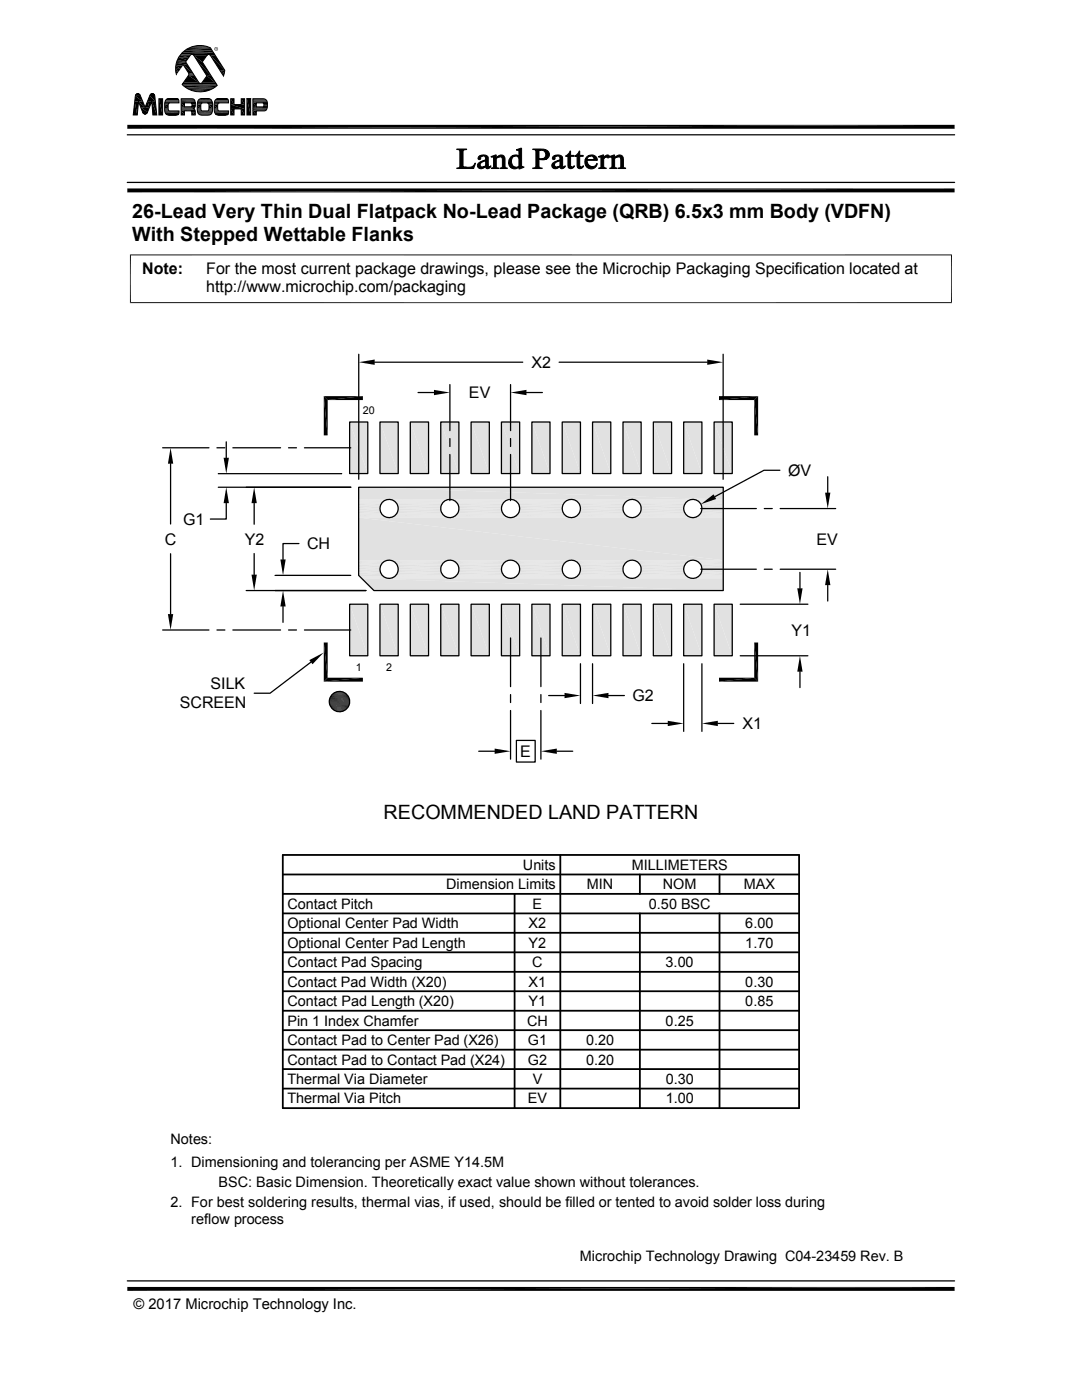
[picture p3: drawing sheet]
<svg xmlns="http://www.w3.org/2000/svg" width="216mm" height="279mm" viewBox="0 0 216 279" stroke-linecap="round" stroke-linejoin="round" font-family="sans-serif">
<g fill="#e1e1e1">
<path d="M142.5 84.2l3.6 10.3h-3.6z"/>
<path d="M142.5 84.2h3.6v10.3z"/>
<path d="M136.4 84.2l3.7 10.3h-3.7z"/>
<path d="M136.4 84.2h3.7v10.3z"/>
<path d="M130.4 84.2l3.6 10.3h-3.6z"/>
<path d="M130.4 84.2h3.6v10.3z"/>
<path d="M124.3 84.2l3.6 10.3h-3.6z"/>
<path d="M124.3 84.2h3.6v10.3z"/>
<path d="M118.2 84.2l3.7 10.3h-3.7z"/>
<path d="M118.2 84.2h3.7v10.3z"/>
<path d="M112.2 84.2l3.6 10.3h-3.6z"/>
<path d="M112.2 84.2h3.6v10.3z"/>
<path d="M106.1 84.2l3.6 10.3h-3.6z"/>
<path d="M106.1 84.2h3.6v10.3z"/>
<path d="M100.1 84.2l3.6 10.3h-3.6z"/>
<path d="M100.1 84.2h3.6v10.3z"/>
<path d="M94 84.2l3.6 10.3h-3.6z"/>
<path d="M94 84.2h3.6v10.3z"/>
<path d="M87.9 84.2l3.7 10.3h-3.7z"/>
<path d="M87.9 84.2h3.7v10.3z"/>
<path d="M81.9 84.2l3.6 10.3h-3.6z"/>
<path d="M81.9 84.2h3.6v10.3z"/>
<path d="M75.8 84.2l3.7 10.3h-3.7z"/>
<path d="M75.8 84.2h3.7v10.3z"/>
<path d="M69.8 84.2l3.6 10.3h-3.6z"/>
<path d="M69.8 84.2h3.6v10.3z"/>
<path d="M71.6 97.2l72.7 2.5h-72.7z"/>
<path d="M71.6 97.2h72.7v2.5z"/>
</g>
<g fill="none" stroke="#e1e1e1" stroke-width=".2">
<path d="M71.6 99.7h5.9M71.6 99.8h5.5M71.6 99.9h5.2M77.8 99.7h11.8M78.1 99.8h11.2M78.4 99.9h10.5M89.9 99.7h11.8M90.3 99.8h11.1M90.6 99.9h10.5M102 99.7h11.8M102.4 99.8h11.1M102.7 99.9h10.5"/>
<path d="M114.2 99.7h11.8M114.5 99.8h11.1M114.8 99.9h10.5M126.3 99.7h11.8M126.6 99.8h11.2M126.9 99.9h10.5M138.4 99.7h5.9M138.7 99.8h5.6M139.1 99.9h5.2M71.6 103h5.2M71.6 103.2h5.5M71.6 103.3h5.9"/>
<path d="M77.8 103.3h11.8M78.1 103.2h11.2M78.4 103h10.5M89.9 103.3h11.8M90.3 103.2h11.1M90.6 103h10.5M102 103.3h11.8M102.4 103.2h11.1M102.7 103h10.5M114.2 103.3h11.8M114.5 103.2h11.1M114.8 103h10.5"/>
<path d="M126.3 103.3h11.8M126.6 103.2h11.2M126.9 103h10.5M138.4 103.3h5.9M138.7 103.2h5.6M139.1 103h5.2"/>
</g>
<path d="M71.6 100.2h4.9M78.7 100.2h10M90.8 100.2h10M103 100.2h9.9M115.1 100.2h9.9M127.2 100.2h9.9M139.3 100.2h5" fill="none" stroke="#e1e1e1" stroke-width=".23"/>
<path d="M71.6 100.4h4.7M79 100.4h9.4M91.1 100.4h9.4M103.2 100.4h9.4M115.3 100.4h9.5M127.5 100.4h9.4M139.6 100.4h4.7" fill="none" stroke="#e1e1e1" stroke-width=".25"/>
<g fill="none" stroke="#e1e1e1" stroke-width=".32">
<path d="M71.6 100.7h4.5M71.6 101h4.3M71.6 101.7h4.2M79.2 100.7h9M79.3 101h8.8M79.4 101.7h8.6M91.3 100.7h9M91.5 101h8.7M91.5 101.7h8.6M103.4 100.7h9.1M103.6 101h8.7M103.7 101.7h8.5"/>
<path d="M115.5 100.7h9.1M115.7 101h8.7M115.8 101.7h8.5M127.7 100.7h9M127.8 101h8.7M127.9 101.7h8.6M139.8 100.7h4.5M139.9 101h4.4M140 101.7h4.3"/>
</g>
<g fill="none" stroke="#e1e1e1" stroke-width=".34">
<path d="M71.6 101.3h4.2M71.6 102h4.3M79.3 102h8.8M79.4 101.3h8.6M91.5 102h8.7M91.5 101.3h8.6M103.6 102h8.7M103.7 101.3h8.5M115.7 102h8.7M115.8 101.3h8.5M127.8 102h8.7M127.9 101.3h8.6"/>
<path d="M139.9 102h4.4M140 101.3h4.3"/>
</g>
<path d="M71.6 102.3h4.5M79.2 102.3h9M91.3 102.3h9M103.4 102.3h9.1M115.5 102.3h9.1M127.7 102.3h9M139.8 102.3h4.5" fill="none" stroke="#e1e1e1" stroke-width=".3"/>
<path d="M71.6 102.6h4.7M79 102.6h9.4M91.1 102.6h9.4M103.2 102.6h9.4M115.3 102.6h9.5M127.5 102.6h9.4M139.6 102.6h4.7" fill="none" stroke="#e1e1e1" stroke-width=".28"/>
<path d="M71.6 102.8h4.9M78.7 102.8h10M90.8 102.8h10M103 102.8h9.9M115.1 102.8h9.9M127.2 102.8h9.9M139.3 102.8h5" fill="none" stroke="#e1e1e1" stroke-width=".21"/>
<g fill="#e1e1e1">
<path d="M71.6 103.3l72.7 8.5h-72.7z"/>
<path d="M71.6 103.3h72.7v8.5z"/>
</g>
<g fill="none" stroke="#e1e1e1" stroke-width=".2">
<path d="M71.6 111.8h5.9M71.6 111.9h5.5M71.6 112.1h5.2M71.6 114.8h4.7M71.8 115.1h5M72 115.3h5.1M72.1 115.4h5.4M77.8 111.8h11.8M77.8 115.4h11.8M78.1 115.3h11.2M78.1 111.9h11.2M78.4 115.1h10.5"/>
<path d="M78.4 112.1h10.5M89.9 115.4h11.8M89.9 111.8h11.8M90.3 115.3h11.1M90.3 111.9h11.1M90.6 115.1h10.5M90.6 112.1h10.5M102 115.4h11.8M102 111.8h11.8M102.4 115.3h11.1M102.4 111.9h11.1M102.7 115.1h10.5"/>
<path d="M102.7 112.1h10.5M114.2 115.4h11.8M114.2 111.8h11.8M114.5 115.3h11.1M114.5 111.9h11.1M114.8 115.1h10.5M114.8 112.1h10.5M126.3 111.8h11.8M126.3 115.4h11.8M126.6 115.3h11.2M126.6 111.9h11.2M126.9 115.1h10.5"/>
<path d="M126.9 112.1h10.5M138.4 115.4h5.9M138.4 111.8h5.9M138.7 111.9h5.6M138.7 115.3h5.6M139.1 115.1h5.2M139.1 112.1h5.2"/>
</g>
<path d="M71.6 112.3h4.9M78.7 112.3h10M90.8 112.3h10M103 112.3h9.9M115.1 112.3h9.9M127.2 112.3h9.9M139.3 112.3h5" fill="none" stroke="#e1e1e1" stroke-width=".21"/>
<path d="M71.6 112.5h4.7M79 112.5h9.4M91.1 112.5h9.4M103.2 112.5h9.4M115.3 112.5h9.5M127.5 112.5h9.4M139.6 112.5h4.7" fill="none" stroke="#e1e1e1" stroke-width=".28"/>
<path d="M71.6 112.8h4.5M79.2 112.8h9M91.3 112.8h9M103.4 112.8h9.1M115.5 112.8h9.1M127.7 112.8h9M139.8 112.8h4.5" fill="none" stroke="#e1e1e1" stroke-width=".3"/>
<g fill="none" stroke="#e1e1e1" stroke-width=".34">
<path d="M71.6 113.1h4.3M71.6 113.8h4.2M79.3 113.1h8.8M79.4 113.8h8.6M91.5 113.1h8.7M91.5 113.8h8.6M103.6 113.1h8.7M103.7 113.8h8.5M115.7 113.1h8.7M115.8 113.8h8.5M127.8 113.1h8.7M127.9 113.8h8.6"/>
<path d="M139.9 113.1h4.4M140 113.8h4.3"/>
</g>
<g fill="none" stroke="#e1e1e1" stroke-width=".32">
<path d="M71.6 113.4h4.2M71.6 114.1h4.3M71.6 114.4h4.5M79.2 114.4h9M79.3 114.1h8.8M79.4 113.4h8.6M91.3 114.4h9M91.5 114.1h8.7M91.5 113.4h8.6M103.4 114.4h9.1M103.6 114.1h8.7M103.7 113.4h8.5"/>
<path d="M115.5 114.4h9.1M115.7 114.1h8.7M115.8 113.4h8.5M127.7 114.4h9M127.8 114.1h8.7M127.9 113.4h8.6M139.8 114.4h4.5M139.9 114.1h4.4M140 113.4h4.3"/>
</g>
<path d="M71.6 114.7h4.7M79 114.7h9.4M91.1 114.7h9.4M103.2 114.7h9.4M115.3 114.7h9.5M127.5 114.7h9.4M139.6 114.7h4.7" fill="none" stroke="#e1e1e1" stroke-width=".25"/>
<path d="M71.6 114.9h4.9M78.7 114.9h10M90.8 114.9h10M103 114.9h9.9M115.1 114.9h9.9M127.2 114.9h9.9M139.3 114.9h5" fill="none" stroke="#e1e1e1" stroke-width=".23"/>
<g fill="#e1e1e1">
<path d="M72.2 115.4l72.1 2.5h-69.7z"/>
<path d="M72.2 115.4h72.1v2.5z"/>
<path d="M142.5 120.6l3.6 10.3h-3.6z"/>
<path d="M142.5 120.6h3.6v10.3z"/>
<path d="M136.4 120.6l3.7 10.3h-3.7z"/>
<path d="M136.4 120.6h3.7v10.3z"/>
<path d="M130.4 120.6l3.6 10.3h-3.6z"/>
<path d="M130.4 120.6h3.6v10.3z"/>
<path d="M124.3 120.6l3.6 10.3h-3.6z"/>
<path d="M124.3 120.6h3.6v10.3z"/>
<path d="M118.2 120.6l3.7 10.3h-3.7z"/>
<path d="M118.2 120.6h3.7v10.3z"/>
<path d="M112.2 120.6l3.6 10.3h-3.6z"/>
<path d="M112.2 120.6h3.6v10.3z"/>
<path d="M106.1 120.6l3.6 10.3h-3.6z"/>
<path d="M106.1 120.6h3.6v10.3z"/>
<path d="M100.1 120.6l3.6 10.3h-3.6z"/>
<path d="M100.1 120.6h3.6v10.3z"/>
<path d="M94 120.6l3.6 10.3h-3.6z"/>
<path d="M94 120.6h3.6v10.3z"/>
<path d="M87.9 120.6l3.7 10.3h-3.7z"/>
<path d="M87.9 120.6h3.7v10.3z"/>
<path d="M81.9 120.6l3.6 10.3h-3.6z"/>
<path d="M81.9 120.6h3.6v10.3z"/>
<path d="M75.8 120.6l3.7 10.3h-3.7z"/>
<path d="M75.8 120.6h3.7v10.3z"/>
<path d="M69.8 120.6l3.6 10.3h-3.6z"/>
<path d="M69.8 120.6h3.6v10.3z"/>
</g>
<g fill="none" stroke="#000" stroke-width=".25">
<path d="M25.4 36.4h165.1M25.4 26.9h165.1M71.6 70.7v25M74.8 72.3h29.5M83.4 78.3h3.2M89.8 76.8v9.1M101.9 76.8v9.1M105.1 78.3h3.1M111.6 72.3h29.5M144.3 70.7v25M32.4 89.4h9.3M34 92.5v12.1"/>
<path d="M43.3 89.4h1.6M43.6 94.5h24.6M43.6 97.2h26.4M45.1 88.2v3.2M46.5 89.4h9.5M57.6 89.4h1.6M60.7 89.4h9.3M69.8 84.2h3.6v10.3h-3.6zM71.6 97.2h72.7v20.7h-69.7l-3-3.1zM75.8 84.2h3.7v10.3h-3.7zM81.9 84.2h3.6v10.3h-3.6zM87.9 84.2h3.7v10.3h-3.7z"/>
<path d="M89.8 87.5v1.6M89.8 90.7v9.2M94 84.2h3.6v10.3h-3.6zM100.1 84.2h3.6v10.3h-3.6zM101.9 87.5v1.6M101.9 90.7v9.2M106.1 84.2h3.6v10.3h-3.6zM112.2 84.2h3.6v10.3h-3.6zM118.2 84.2h3.7v10.3h-3.7zM124.3 84.2h3.6v10.3h-3.6zM130.4 84.2h3.6v10.3h-3.6zM136.4 84.2h3.7v10.3h-3.7z"/>
<path d="M142.5 84.2h3.6v10.3h-3.6zM155.6 93.9h-3.2l-9.8 5.2M165.2 95.1v3.2M34 110.5v12.1M45.1 100.4v3.2h-3.1M49.1 117.9h23.9M50.7 100.4v4.2M50.7 110.5v4.2M54.9 114.8h15.1M59.6 108.5h-3.1v3.2M139.8 113.6h11.1M139.8 101.5h11.1"/>
<path d="M152.5 113.6h1.6M152.5 101.5h1.6M155.7 113.6h11.1M155.7 101.5h11.1M159.6 114.2v3.2M165.2 116.8v3.2M32.4 125.7h9.3M43.3 125.7h1.6M46.5 125.7h9.5M56.5 121v3.2M57.6 125.7h1.6M60.7 125.7h9.3"/>
<path d="M62 132.1l-8.1 6.2h-3.2M69.8 120.6h3.6v10.3h-3.6zM75.8 120.6h3.7v10.3h-3.7zM81.9 120.6h3.6v10.3h-3.6zM87.9 120.6h3.7v10.3h-3.7zM94 120.6h3.6v10.3h-3.6zM100.1 120.6h3.6v10.3h-3.6zM101.9 127.3v9.7M101.9 138.6v1.6M106.1 120.6h3.6v10.3h-3.6zM107.9 127.3v9.7M107.9 138.6v1.6"/>
<path d="M109.5 138.8h3.1M112.2 120.6h3.6v10.3h-3.6zM115.8 132.5v7.9M118.2 120.6h3.7v10.3h-3.7zM118.2 132.5v7.9M121.4 138.8h3.2M124.3 120.6h3.6v10.3h-3.6zM130.4 120.6h3.6v10.3h-3.6zM136.4 120.6h3.7v10.3h-3.7zM136.4 132.5v13.5M140.1 132.5v13.5M142.5 120.6h3.6v10.3h-3.6z"/>
<path d="M147.7 130.9h13.5M147.7 120.6h13.5M159.6 134v3.2M95.5 149.9h3.2M101.9 141.8v9.7M103 147.8h3.8v4.3h-3.8zM107.9 141.8v9.7M111.1 149.9h3.2M130.1 144.4h3.1M143.2 144.4h3.2M25.4 255.6h165.1"/>
<circle cx="77.6" cy="101.5" r="1.82"/>
<circle cx="77.6" cy="113.6" r="1.82"/>
<circle cx="89.8" cy="113.6" r="1.82"/>
<circle cx="89.8" cy="101.5" r="1.81"/>
<circle cx="101.9" cy="113.6" r="1.82"/>
<circle cx="101.9" cy="101.5" r="1.82"/>
<circle cx="114" cy="101.5" r="1.82"/>
<circle cx="114" cy="113.6" r="1.82"/>
<circle cx="126.1" cy="113.6" r="1.82"/>
<circle cx="126.1" cy="101.5" r="1.81"/>
<circle cx="138.2" cy="113.6" r="1.82"/>
<circle cx="138.2" cy="101.5" r="1.82"/>
<circle cx="67.7" cy="140" r="2.03"/>
</g>
<g fill="#000" stroke="#000" stroke-width=".2">
<path d="M98 31.2l.3 .1zM103.1 29.9h.2zM119.4 31.2l.3 .1zM121.6 31.2l.3 .1z"/>
<path d="M91.1 29.7h2l-.5 .2-.2 .5v2.8l.2 .2h.4h-1.3l.1-3.1a.43 .43 0 0 0-.7-.5z" fill-rule="evenodd"/>
<path d="M91.1 33.5l3-.2 .8-.7-.4 1h-3.4z" fill-rule="evenodd"/>
<path d="M95.5 31.3l.3-.2h.6h-.2a.42 .42 0 0 0-.3 .6l-.2 .2a.32 .32 0 0 1-.3-.2 .32 .32 0 0 1 .1-.4z" fill-rule="evenodd"/>
<path d="M95.5 32.5l.8-.4h.6a1.12 1.12 0 0 0-1.1 .9l.4 .3 .6 .1a.78 .78 0 0 1-1 .3 .78 .78 0 0 1-.5-1z" fill-rule="evenodd"/>
<path d="M95.8 31.1l.2-.1a1.19 1.19 0 0 1 1.4 .5l.1 1.7 .3 .2a.49 .49 0 0 1-.4 .3 .49 .49 0 0 1-.5-.3v-.1l-.2-.1 .2-.1v-1l-.4-.1 .4-.2a.51 .51 0 0 0-.5-.7z" fill-rule="evenodd"/>
<path d="M96.3 33.4l.6-.1z" fill-rule="evenodd"/>
<path d="M97.6 33.3l.3-.2-.1 .3z" fill-rule="evenodd"/>
<path d="M98 31.2l1-.3v.6h-.5z" fill-rule="evenodd"/>
<path d="M98.5 31.5l1.3-.2-.8 .3v1.4a.39 .39 0 0 0 .1 .4 .39 .39 0 0 0 .4 .1v.1h-1.5l.5-.3z" fill-rule="evenodd"/>
<path d="M99.3 31.3a.84 .84 0 0 1 .9-.4 .84 .84 0 0 1 .6 .8v1.6l.4 .3h-1.4l.3-.1 .1-.3v-1.6l-.4-.3z" fill-rule="evenodd"/>
<path d="M101.8 31.4l.5-.3h.6a1.19 1.19 0 0 0-.8 1.2 1.19 1.19 0 0 0 .9 1.1h-1.1a1.4 1.4 0 0 1-.1-2z" fill-rule="evenodd"/>
<path d="M102.3 31.1l.7-.2 .5 .3z" fill-rule="evenodd"/>
<path d="M103.1 29.9l1-.3v3.4l.2 .3h-.8a1.18 1.18 0 0 1-1.6 .1h1.1l.5-.3v-1.4l-.3-.5h.3v-1.1z" fill-rule="evenodd"/>
<path d="M103.5 33.3l1.1 .1-1.1 .3z" fill-rule="evenodd"/>
<path d="M106.8 30h1.2h-.5v1.6l1.6 .1-1.6 .1 .1 1.4a.47 .47 0 0 0 .6 .3v.1h-1.9l.6-.2v-.3z" fill-rule="evenodd"/>
<path d="M106.3 29.7l1.8 .1a1.12 1.12 0 0 1 1.3 .5 1.12 1.12 0 0 1-.3 1.4h-1a.86 .86 0 0 0 .8-.7 .86 .86 0 0 0-.5-1h-1.6z" fill-rule="evenodd"/>
<path d="M107.5 31.8h1.4z" fill-rule="evenodd"/>
<path d="M110.4 31.2l.2-.1h.6a.42 .42 0 0 0-.5 .6 .33 .33 0 0 1-.5 0 .33 .33 0 0 1 .2-.5z" fill-rule="evenodd"/>
<path d="M110.4 32.5l.9-.5 .4 .1a1.08 1.08 0 0 0-1 .9l.3 .3 .6 .1a.79 .79 0 0 1-1 .2 .79 .79 0 0 1-.4-.9z" fill-rule="evenodd"/>
<path d="M110.6 31.1l.5-.2a.87 .87 0 0 1 1.2 .7v1.6l.4 .2a.49 .49 0 0 1-.5 .3 .49 .49 0 0 1-.4-.3l-.1-.1-.2-.1 .2-.1v-1l-.4-.1 .4-.2a.51 .51 0 0 0-.5-.7z" fill-rule="evenodd"/>
<path d="M111.1 33.4l.6-.1z" fill-rule="evenodd"/>
<path d="M112.4 33.3l.4-.2-.1 .3z" fill-rule="evenodd"/>
<path d="M113.7 30.1h.2v.9h.6v.2h-.6v1.9l.3 .2-.8 .1-.1-2.2-.4-.1 .5-.4z" fill-rule="evenodd"/>
<path d="M113.4 33.4l.9-.1 .3-.2v.1a.68 .68 0 0 1-1.2 .2z" fill-rule="evenodd"/>
<path d="M115.6 30.1l.1 .9h.7v.2h-.7v1.7l.1 .4h.2l-.8 .1-.1-2.2-.4-.1 .5-.4z" fill-rule="evenodd"/>
<path d="M115.2 33.4l.9-.1 .2-.2h.2l-.1 .1a.68 .68 0 0 1-1.2 .2z" fill-rule="evenodd"/>
<path d="M117.1 31.3l.3-.2h.5a.72 .72 0 0 0-.7 .7l-.4 .1z" fill-rule="evenodd"/>
<path d="M117.4 31.1a1.17 1.17 0 0 1 1.8 .9h-2a1.1 1.1 0 0 0 1 1.2l-1.2 .1-.3-.7 .1-.7 1.7-.1v-.1a.61 .61 0 0 0-.6-.6z" fill-rule="evenodd"/>
<path d="M117 33.3l1.2-.1a.92 .92 0 0 0 .9-.6 1.18 1.18 0 0 1-.8 1.1 1.18 1.18 0 0 1-1.3-.4z" fill-rule="evenodd"/>
<path d="M119.4 31.2l1.1-.3v.6h.1l-.1 .2v1.6l.5 .3h-1.5l.4-.3v-1.8z" fill-rule="evenodd"/>
<path d="M120.6 31.3h.3l-.4 .2z" fill-rule="evenodd"/>
<path d="M120.6 31.3a.5 .5 0 0 1 .6-.4 .5 .5 0 0 1 .4 .5l-.3 .1z" fill-rule="evenodd"/>
<path d="M121.6 31.2l1-.3v.6h-.5z" fill-rule="evenodd"/>
<path d="M122.1 31.5l1.3-.2-.8 .3 .1 1.7 .4 .3h-1.4l.4-.3z" fill-rule="evenodd"/>
<path d="M122.9 31.3a.84 .84 0 0 1 .9-.4 .84 .84 0 0 1 .6 .9v1.5l.4 .3h-1.4l.3-.1 .2-.3-.1-1.6-.4-.3z" fill-rule="evenodd"/>
</g>
<g fill="#000">
<path d="M27 19.1l1 .1h-1zM27 19.1h1v.1zM27 19.2l1.5 1.1h-1.6zM27 19.2h1l.5 1.1zM27 19l1 .1zM27.1 18.9h.9zM27.1 18.9l.9 .1zM27.1 18.9h.8zM27.2 18.8l.7 .1zM27.2 18.8h.6zM27.2 18.8h.5zM27.3 18.7l.4 .1z"/>
<path d="M27.3 18.7h.4zM27.4 18.7h.2zM27.4 18.7h.3zM27.5 18.7h.1zM29.9 19.1l1.1 1.1h-1.6zM29.9 19.1h1l.1 1.1zM29.9 19h1zM29.9 19l1 .1zM29.9 18.9l1 .1zM29.9 18.9h.9zM30 18.9h.8zM30.1 18.8l.7 .1z"/>
<path d="M30.1 18.8h.6zM30.1 18.7l.5 .1zM30.1 18.7h.5zM30.2 18.7h.4zM30.2 18.7h.3zM30.3 18.7h.2zM31.7 19.7l.7 3.2h-.7zM31.7 19.7h.7v3.2zM33.5 19.7h2zM33.5 19.7h1.9zM33.5 19.7h1.8zM33.6 19.7h1.7z"/>
<path d="M35 13.7l.6 .6h-.5zM35 13.7h1l-.4 .6zM35.1 13.1l.9 .6h-1zM35.1 13.1h1.4l-.5 .6zM35.1 14.3l.1 .6zM35.1 14.3h.5l-.4 .6zM35.1 13l1.4 .1h-1.4zM35.1 13h1.5l-.1 .1zM35.3 12.3l1.9 .3h-2zM35.3 12.3h1.7l.2 .3zM35.4 12l1.6 .3h-1.7zM35.4 12h1.9l-.3 .3z"/>
<path d="M35.6 11.5l1.7 .5h-1.9zM35.6 11.5h2.1l-.4 .5zM36.6 13l1.9 1.6h-.9zM36.6 13h.8l1.1 1.6zM37.6 15l2.1 1.5h-3.1zM37.6 15h1.2l.9 1.5zM37.6 14.6h.9zM37.7 14.6l.9 .1zM37.7 15h1.1zM37.7 14.7l.9 .1zM37.7 14.9l1 .1zM37.7 14.8l1 .1z"/>
<path d="M37.7 14.9h1zM38.7 11l1.7 1.4h-.9zM38.7 11h2.6l-.9 1.4zM38.7 18.2l1.9 .1zM39 9.2h1.8zM39 9.1l1.8 .1zM39.3 18.3h1.3zM39.5 12.4l2.6 2.7h-.8zM39.5 12.4h.9l1.7 2.7zM39 9.1h1.7zM39.6 9.1h1.1zM39.6 9.1h.6z"/>
<path d="M39.9 19.7h2zM40 19.7h1.9zM40 19.7h1.8zM40.1 19.7h1.7zM40.1 19.7h1.6zM41.3 15.1l1.7 1.4h-2.7zM41.3 15.1h.8l.9 1.4zM41.6 10.9h1.2zM41.7 10.9h1.2zM41.8 10.9h1.1zM41.9 10.9l1 .1zM41.9 11h1z"/>
<path d="M42 11l2.9 3h-1zM42 11h.9l2 3zM42.8 9.8v.1zM42.8 9.6v.2zM42.8 9.9l.1 .1zM42.9 9.5l-.1 .1zM42.9 9.7l-.1 .1zM42.9 9.9v.1zM42.9 10l.1 .1zM42.8 9.6h.1zM42.9 9.5h.1zM43 10.1l.1 .1z"/>
<path d="M43 9.4l.1 .1zM43.1 10.1h.2zM43.1 9.4l.2 .1zM43.3 10.1l.1-.1zM43.3 19.7h2zM43.3 9.4v.2zM43.4 9.9l-.1 .1zM43.4 19.7h1.9zM43.4 19.7h1.8zM43.3 9.6l.1 .1zM43.3 10l.2-.1zM43.4 9.8v.1z"/>
<path d="M43.4 9.7v.1zM43.5 19.7h1.7zM43.4 9.5l.1 .1zM43.4 9.9l.1-.1zM43.5 9.6l-.1 .2zM43.9 14l.9 .6h-.6zM43.9 14h1l-.1 .6zM44.2 14.6l.4 .5zM44.2 14.6h.6l-.2 .5zM46 19.7l.7 1.2h-.7zM46 19.7h.7v1.2zM48.1 19.7l.7 1.2h-.7z"/>
<path d="M48.1 19.7h.7v1.2zM49.3 19.7l.7 3.2h-.7zM49.3 19.7h.7v3.2zM26.9 20.3h.7zM26.9 20.3l.5 2.6h-.8zM26.9 20.3h.7l-.2 2.6zM27.6 20.3h.9zM27.6 20.3l1.4 1.1h-.9zM27.6 20.3h.9l.5 1.1zM28.1 21.4l1.3 1h-.9zM28.1 21.4h1.7l-.4 1zM28.5 22.4h.9z"/>
<path d="M28.5 22.4l.9 .1zM28.5 22.5h.9zM28.5 22.5l.8 .1zM28.6 22.6h.7zM28.6 22.6l.6 .1zM28.7 22.7h.5zM28.7 22.7h.4zM28.8 22.7h.3zM28.8 22.7l.2 .1zM28.9 22.8h.1zM29.4 20.2l.4 1.2h-.8zM29.4 20.2h.9l-.5 1.2z"/>
<path d="M30.3 20.2l1 2.7h-.8zM30.3 20.2h.7l.3 2.7zM32.9 20.7l.7 .1zM32.9 20.7h.7zM32.9 20.8h.7zM32.9 20.8l.6 .2h-.6zM32.9 20.8h.7l-.1 .2zM32.9 21l.6 .7h-.6zM32.9 21h.6v.7zM32.9 21.7l.7 .1h-.7zM32.9 21.7h.6l.1 .1zM32.9 21.8h.7z"/>
<path d="M32.9 21.8l.7 .1zM32.9 21.9h.7zM32.9 21.9l.7 .1zM32.9 20.5h1zM32.9 20.5l.9 .1zM32.9 20.6h.8zM32.9 20.6h.9zM32.9 20.6l.7 .1zM32.9 22l.8 .1zM32.9 22.1h.8zM32.9 22.1h.9zM33.4 22.9h2z"/>
<path d="M33.5 22.9l1.7 .1zM33.5 22.9h1.9zM33.6 23h1.6zM33.6 23h1.4zM36.2 20.5l.6 .8h-.6zM36.2 20.5h.6v.8zM36.2 22.1l.6 .8h-.6zM36.2 22.1h.6v.8zM38.1 20.5h.8zM38.1 22.1h.8zM38.1 20.5h.9zM38.1 21.3h.8z"/>
<path d="M38.1 22.1l.8 .1zM38.1 20.5l.9 .1zM38.2 22.2h.7zM38.2 20.6h.8zM38.2 21.3h.7zM38.2 20.6l.8 .1zM38.2 21.2l.7 .1zM38.2 22.2l.7 .1zM38.3 20.7h.7zM38.2 21.2h.7zM38.3 21.2h.6zM38.3 22.3l.7 .1z"/>
<path d="M38.3 22.4h.7zM38.3 22.4l.7 .5h-.7zM38.3 22.4h.7v.5zM38.3 20.7l.7 .1zM38.3 20.8h.7zM38.3 21.1h.6zM38.3 21.1l.6 .1zM38.3 20.8l.7 .2h-.7zM38.3 20.8h.7v.2zM38.3 21l.7 .1zM38.3 21.1h.7zM39.4 20.7l.7 .1z"/>
<path d="M39.4 20.7h.7zM39.4 20.8h.7zM39.4 20.8l.7 .2h-.7zM39.4 20.8h.7v.2zM39.4 21l.7 .7h-.7zM39.4 21h.7v.7zM39.4 21.7l.7 .1h-.7zM39.4 21.7h.7v.1zM39.4 21.8h.7zM39.4 21.8l.7 .1zM39.4 21.9h.7zM39.4 21.9l.8 .1z"/>
<path d="M39.4 20.5h1zM39.4 20.5l.9 .1zM39.4 20.6h.8zM39.4 20.6h.9zM39.4 20.6l.8 .1zM39.4 20.7h.8zM39.4 22l.8 .1zM39.4 22.1h.8zM39.4 22.1h.9zM39.4 22.1h1zM39.9 22.9l1.8 .1zM39.9 22.9h2z"/>
<path d="M40.1 23h1.3zM40.1 23h1.6zM41.3 20.5h1.1zM41.4 20.5l1 .1zM41.5 20.6h.9zM41.4 22.1h1zM41.5 22.1h.9zM41.6 20.6l.8 .1zM41.6 22.1h.8zM41.6 20.7h.8zM41.6 22l.8 .1zM41.6 20.7l.8 .1z"/>
<path d="M41.7 20.8h.7zM41.7 21.9l.7 .1zM41.7 20.8l.7 .2h-.7zM41.7 20.8h.7v.2zM41.7 21.8h.7zM41.7 21.8l.7 .1zM41.7 21.9h.7zM41.7 21l.7 .7h-.7zM41.7 21h.7v.7zM41.7 21.7l.7 .1h-.7zM41.7 21.7h.7v.1zM42.7 20.7l.8 .1z"/>
<path d="M42.7 20.7h.8zM42.7 20.8h.8zM42.7 20.8l.7 .2h-.7zM42.7 20.8h.8l-.1 .2zM42.7 21l.7 .7h-.7zM42.7 21h.7v.7zM42.7 21.7l.8 .1h-.8zM42.7 21.7h.7l.1 .1zM42.7 21.8h.8zM42.7 21.8l.8 .1zM42.7 21.9h.8zM42.8 20.5h1z"/>
<path d="M42.8 20.5l.9 .1zM42.8 20.6h.8zM42.8 20.6h.9zM42.8 20.6l.7 .1zM42.8 20.7h.7zM42.8 21.9l.7 .1zM42.8 22l.8 .1zM42.8 22.1h.8zM42.8 22.1h.9zM43.3 22.9h2zM43.4 22.9l1.7 .1zM43.4 22.9h1.9z"/>
<path d="M43.5 23h1.6zM43.5 23h1.4zM46 20.9l2.8 .8h-2.8zM46 20.9h2.8v.8zM46 21.7l.7 1.2h-.7zM46 21.7h.7v1.2zM48.1 21.7l.7 1.2h-.7zM48.1 21.7h.7v1.2zM50.5 20.5l.6 .8h-.6zM50.5 20.5h.6v.8zM50.5 22.1l.6 .8h-.6zM50.5 22.1h.6v.8z"/>
<path d="M52.4 20.5h.9zM52.5 20.5l.8 .1zM52.5 20.6h.8zM52.5 21.3h.8zM52.6 20.6h.7zM52.6 21.3h.7zM52.6 20.6l.7 .1zM52.6 21.2l.7 .1zM52.6 20.7h.8zM52.6 20.7l.8 .1h-.7zM52.6 20.7h.8v.1zM52.6 21.1h.7z"/>
<path d="M52.6 21.1h.8zM52.6 21.1l.7 .1zM52.6 21.2h.7zM52.7 20.8l.7 .3h-.7zM52.7 20.8h.7v.3zM52.7 21.1h.7zM25.4 38.4l165.1-.8v.8zM25.4 37.6h165.1l-165.1 .8zM25.4 25.7l165.1-.8v.8zM25.4 24.9h165.1l-165.1 .8zM64.6 79.1h7.8l-7 .7zM65.4 79.8l7-.7v.7z"/>
<path d="M71.6 72.3l3.2-.5v1zM86.6 77.8l3.2 .5-3.2 .6zM101.9 78.3l3.2-.5v1.1zM141.1 71.8l3.2 .5-3.2 .5zM143.5 79.1h7.8l-7.8 .7zM143.5 79.8l7.8-.7-.8 .7zM150.5 79.8l.8 7.1h-.8zM150.5 79.8l.8-.7v7.8zM34 89.4l.6 3.1h-1.1zM44.6 91.4h1.1l-.6 3.1zM64.6 79.1l.8 7.8h-.8zM64.6 79.1l.8 .7v7.1z"/>
<path d="M139.8 100.6l2.6-1.9 .5 .9zM164.6 98.3h1.1l-.5 3.2zM45.1 97.2l.6 3.2h-1.1zM50.2 114.7h1l-.5 3.2zM50.7 97.2l.5 3.2h-1zM55.9 111.7h1.1l-.5 3.1zM159.1 117.4h1l-.5 3.2zM165.2 113.6l.5 3.2h-1.1zM33.5 122.6h1.1l-.6 3.1zM56.5 117.9l.5 3.1h-1.1zM61.7 131.7l2.9-1.5-2.2 2.4zM64.6 128.2l.8 7.1-.8 .7z"/>
<path d="M64.6 128.2h.8v7.1zM66.9 138.2l1.8 .1zM66.9 138.2h1.7zM67.1 138.1l1.5 .1zM67.1 138.1h1.3zM67.3 138l1.1 .1zM67.3 138h.9zM67.5 138h.7zM67.5 138h.5zM64.6 136l7.8-.7v.7zM65.4 135.3h7l-7.8 .7zM112.6 138.3l3.2 .5-3.2 .5z"/>
<path d="M118.2 138.8l3.2-.5v1zM150.5 128.2l.8 7.8-.8-.7zM143.5 135.3h7l-7 .7zM150.5 128.2h.8v7.8zM143.5 136l7-.7 .8 .7zM159.6 130.9l.5 3.1h-1zM66.7 141.8l1.9 .1zM66.9 141.9h1.5zM66.9 141.9h1.7zM67.1 141.9l1.1 .1zM67.1 141.9h1.3zM67.3 142h.7z"/>
<path d="M67.3 142h.9zM67.5 142h.5zM98.7 149.4l3.2 .5-3.2 .6zM107.9 149.9l3.2-.5v1.1zM133.2 143.8l3.2 .6-3.2 .5zM140.1 144.4l3.1-.6v1.1zM25.4 257.6l165.1-.8v.8zM25.4 256.8h165.1l-165.1 .8z"/>
</g>
<g fill="none" stroke="#000" stroke-width=".36">
<path d="M56.4 174.5h103M56.4 170.6h103v50.5h-103zM56.4 178.4h103M102.7 178.4v42.7M111.8 170.6v50.5M127.7 174.5v3.9M143.6 174.5v3.9M56.4 197.8h103M56.4 186.2h103M56.4 182.3h103M56.4 190.1h103M56.4 194h103"/>
<path d="M127.7 182.3v38.8M143.6 182.3v38.8M56.4 201.7h103M56.4 213.4h103M56.4 209.5h103M56.4 205.6h103M56.4 217.3h103"/>
</g>
<g fill="none" stroke="#000" stroke-width=".2">
<path d="M27.1 18.9a.52 .52 0 0 1 .9 .1l1 2.4 .9-2.4a.5 .5 0 0 1 .5-.3 .5 .5 0 0 1 .5 .4l.4 3.8h-.8l-.2-2.7-.9 2.2a.5 .5 0 0 1-.5 .4 .5 .5 0 0 1-.4-.4l-.9-2.1-.2 2.6h-.8zM31.7 19.7h.7v3.2h-.7zM33 20h2.7M33.1 20l.5-.3h1.6l.4 .2 .1 .6-2 .1-.2 .4v.7l.1 .3 .2 .1h1.9a.62 .62 0 0 1-.1 .7 .62 .62 0 0 1-.6 .2 2.3 2.3 0 0 1-1.9-.2l-.2-1a2.92 2.92 0 0 1 .2-1.8zM33.1 19.9h2.6M33.1 19.9h2.5M33.3 19.8h2.2M33.4 19.7h2.1M35.6 19.8h-2.4M36 10.9h2.1M36.1 10.8h6.7M36.2 19.7h2.1a.97 .97 0 0 1 .7 1.4l-.1 .3-.3 .3 .3 .2 .1 1h-.7v-.6l-.2-.2h-1.3v.8h-.6z"/>
<path d="M36.2 19.7h2.3M36.2 19.7h2.4M36.2 19.8h2.5M36.2 19.9h2.6M36.3 16.9h7M36.4 17h6.9M36.5 16.7h6.6M36.5 16.6h3.4M36.5 16.6h3.3M36.6 16.5h3.1M36.6 13l1.1 1.7-1.4 2.2a5.1 5.1 0 0 0 7 .1l-2.9-4.6 1-1.5h.5l2.7 4.3 .3-1.2-2.9-4.5a4.8 4.8 0 0 0-5.1 .6 4.8 4.8 0 0 0-1.7 4.8M36.9 17.4h6"/>
<path d="M37.5 17.7h4.9M37.8 9.5h4.2M37.9 9.4h4M38 11h-2.1M38.1 10.9h.3l.3 .1 2.6 4.1-1.1 1.5-.3 .1-.2-.2-2.7-4.2zM38.2 10.9h-2.2M38.4 10.9h4.4M38.4 9.3h3M38.4 9.2h2.9M38.5 10.9h3M38.6 11h2.8M38.6 11h2.7"/>
<path d="M38.7 18.2h2.5M39.6 20h2.6M39.6 20l.5-.3h1.5a.94 .94 0 0 1 .8 1.1v1.3a.84 .84 0 0 1-1 .9h-1.1a.9 .9 0 0 1-.9-1.1v-1.1zM39.6 19.9h2.6M39.6 19.9h2.5M39.7 19.8h2.4M39.8 19.8h2.2M40.1 16.6h3M40.2 16.6h2.9M40.3 16.5h2.7M42.9 20h2.7M43 20l.5-.3h1.6l.4 .2 .1 .6-2 .1-.2 .4v.7l.1 .3 .2 .1h1.9a.62 .62 0 0 1-.1 .7 .62 .62 0 0 1-.6 .2 2.3 2.3 0 0 1-1.9-.2l-.3-1a2.92 2.92 0 0 1 .3-1.8z"/>
<path d="M43 19.9h2.6M43 19.9h2.5M43.2 19.8h2.2M43.3 19.7h2M45.5 19.8h-2.4M46 19.7h.7v1.2h1.4v-1.2h.7v3.2h-.7v-1.2h-1.4v1.2h-.7zM49.3 19.7h.7v3.2h-.7zM49.3 19.7h.7M50.5 19.7h2.2M50.5 19.7h2.4M50.5 19.8h2.5M50.5 19.9h2.6"/>
<path d="M50.5 19.9h2.7M50.5 19.7h2.2a1.49 1.49 0 0 1 .5 2.2l-.5 .2h-1.6v.8h-.6zM32.9 20.5h2.8M32.9 22.2h2.8M32.9 22.3h2.8M32.9 20.4h2.8M32.9 20.3h2.8M32.9 22.4h2.8M32.9 22.5h2.8M32.9 20.2h2.8M33 20.1h2.7M33 22.6h2.7"/>
<path d="M33 22.7h2.7M33.1 22.7h2.6M33.1 22.8h2.6M33.2 22.8h2.4M33.3 22.9h2.3M33.4 22.9h2.1M36.2 20.1h2.7M36.2 20.2h2.7M36.2 21.3h2.7M36.2 21.4h2.7M36.2 21.5h2.7M36.2 21.6h2.6"/>
<path d="M36.2 21.6h2.5M36.2 21.7h2.5M36.2 21.8h2.6M36.2 21.9h2.7M36.2 22h2.7M36.2 22.1h2.7M36.8 20.5h1.3l.2 .2v.4l-.2 .2h-1.3zM39.4 20.5h3M39.4 22.2h3M39.4 20.4h3M39.4 22.3h3M39.4 22.5h2.9"/>
<path d="M39.4 20.2h3M39.5 22.6h2.8M39.5 20.1h2.8M39.5 22.7h2.7M39.6 22.8h2.6M39.7 22.8h2.4M39.8 22.9h2.2M40.2 20.7l.2-.2 1.1 .1 .2 .4-.1 1-.2 .1h-1.2l-.1-.4zM42.8 22.2h2.8M42.8 20.5h2.8M42.8 20.4h2.8M42.8 22.3h2.8"/>
<path d="M42.8 20.3h2.8M42.8 22.4h2.8M42.8 22.5h2.8M42.8 20.2h2.8M42.9 22.6h2.7M42.9 20.1h2.7M42.9 22.7h2.7M43 22.7h2.6M43 22.8h2.6M43.1 22.8h2.4M43.2 22.9h2.2M43.3 22.9h2"/>
<path d="M50.5 20.1h2.7M50.5 20.2h2.8M50.5 20.4h2.8M50.5 20.5h2.8M50.5 21.4h2.8M50.5 21.7h2.8M50.5 21.8h2.8M50.5 21.9h2.7M50.5 22h2.6M51.1 20.5h1.4l.1 .2v.5l-.1 .1h-1.4zM53 22.1h-2.5M26 50.8v9.7"/>
<path d="M189.9 50.8v9.7M189.9 50.9h-164M25.9 60.4h164M65.7 139.7h4.1M65.7 139.9h4.1M65.8 139.5h3.9M65.8 139.4h3.9M65.9 139.2h3.7M65.9 139h3.6M66 138.8h3.4M66.1 138.7h3.2M66.3 138.5h2.9"/>
<path d="M66.4 138.4h2.7M66.6 138.3h2.3M66.7 138.2h2M65.7 140.1h4.1M65.7 140.3h4.1M65.8 140.5h3.9M65.8 140.7h3.9M65.9 140.9h3.7M65.9 141h3.6M66 141.2h3.4M66.1 141.3h3.2M66.3 141.5h2.9"/>
<path d="M66.4 141.6h2.7M66.6 141.7h2.3M66.7 141.8h2"/>
</g>
<path d="M37.3 9.6h4.8M37.5 17.9h4.9M50.5 21.5h2.8" fill="none" stroke="#000" stroke-width=".23"/>
<path d="M36.1 10.7h6.7M36.5 17.2h6.8M36.9 9.9h5.4" fill="none" stroke="#000" stroke-width=".34"/>
<path d="M36.4 10.3h6.2" fill="none" stroke="#000" stroke-width=".4"/>
<path d="M35.1 12.8h2.3M35.6 11.2h2.4" fill="none" stroke="#000" stroke-width=".42"/>
<path d="M36.3 16.8h6.9M38 18.1h3.8M36.2 20.4h2.7" fill="none" stroke="#000" stroke-width=".21"/>
<path d="M37 17.6h5.9" fill="none" stroke="#000" stroke-width=".3"/>
<g font-size="3.9">
<text x="26.4" y="43.5">26-Lead Very Thin Dual Flatpack No-Lead Package (QRB) 6.5x3 mm Body (VDFN)</text>
<text x="26.4" y="48">With Stepped Wettable Flanks</text>
<text x="76.5" y="163.4">RECOMMENDED LAND PATTERN</text>
</g>
<g font-size="3.2">
<text x="28.4" y="54.6">Note:</text>
<text x="41.1" y="58.3">http://www.microchip.com/packaging</text>
<text x="41.1" y="54.6">For the most current package drawings, please see the Microchip Packaging Specification located at</text>
<text x="106.1" y="73.4">X2</text>
<text x="93.6" y="79.5">EV</text>
<text x="157.2" y="94.9">ØV</text>
<text x="36.5" y="104.7">G1</text>
<text x="32.9" y="108.7">C</text>
<text x="48.8" y="108.7">Y2</text>
<text x="61.3" y="109.6">CH</text>
<text x="162.9" y="108.7">EV</text>
<text x="157.9" y="126.9">Y1</text>
<text x="42" y="137.5">SILK</text>
<text x="35.9" y="141.4">SCREEN</text>
<text x="126.2" y="139.9">G2</text>
<text x="148.2" y="145.5">X1</text>
<text x="103.8" y="151.1">E</text>
</g>
<g font-size="2.9">
<text x="104.3" y="173.6">Units</text>
<text x="126" y="173.6">MILLIMETERS</text>
<text x="89" y="177.5">Dimension Limits</text>
<text x="117.1" y="177.5">MIN</text>
<text x="132.3" y="177.5">NOM</text>
<text x="148.4" y="177.5">MAX</text>
<text x="57.3" y="185.3">Optional Center Pad Width</text>
<text x="57.3" y="181.4">Contact Pitch</text>
<text x="105.5" y="185.3">X2</text>
<text x="106.3" y="181.4">E</text>
<text x="129.5" y="181.4">0.50 BSC</text>
<text x="148.7" y="185.3">6.00</text>
<text x="57.3" y="189.1">Optional Center Pad Length</text>
<text x="105.5" y="189.1">Y2</text>
<text x="148.7" y="189.1">1.70</text>
<text x="57.3" y="193">Contact Pad Spacing</text>
<text x="57.3" y="196.9">Contact Pad Width (X20)</text>
<text x="105.5" y="196.9">X1</text>
<text x="106.2" y="193">C</text>
<text x="132.8" y="193">3.00</text>
<text x="148.7" y="196.9">0.30</text>
<text x="57.3" y="200.8">Contact Pad Length (X20)</text>
<text x="105.5" y="200.8">Y1</text>
<text x="148.7" y="200.8">0.85</text>
<text x="57.3" y="204.7">Pin 1 Index Chamfer</text>
<text x="57.3" y="208.6">Contact Pad to Center Pad (X26)</text>
<text x="105.2" y="204.7">CH</text>
<text x="105.3" y="208.6">G1</text>
<text x="116.9" y="208.6">0.20</text>
<text x="132.8" y="204.7">0.25</text>
<text x="57.3" y="212.4">Contact Pad to Contact Pad (X24)</text>
<text x="105.3" y="212.4">G2</text>
<text x="116.9" y="212.4">0.20</text>
<text x="57.3" y="216.3">Thermal Via Diameter</text>
<text x="57.3" y="220.2">Thermal Via Pitch</text>
<text x="105.3" y="220.2">EV</text>
<text x="106.3" y="216.3">V</text>
<text x="132.8" y="220.2">1.00</text>
<text x="132.8" y="216.3">0.30</text>
<text x="34" y="228.3">Notes:</text>
<text x="34" y="232.9">1. Dimensioning and tolerancing per ASME Y14.5M</text>
<text x="43.6" y="236.9">BSC: Basic Dimension. Theoretically exact value shown without tolerances.</text>
<text x="34" y="241">2. For best soldering results, thermal vias, if used, should be filled or tented to avoid solder loss during</text>
<text x="38.1" y="244.3">reflow process</text>
<text x="115.7" y="251.7">Microchip Technology Drawing C04-23459 Rev. B</text>
<text x="26.6" y="261.3">© 2017 Microchip Technology Inc.</text>
</g>
<g font-size="2.1">
<text x="72.4" y="82.6">20</text>
<text x="71" y="134">1</text>
<text x="77" y="134">2</text>
</g>
<text font-size=".6" x="43" y="10">R</text>
</svg>
